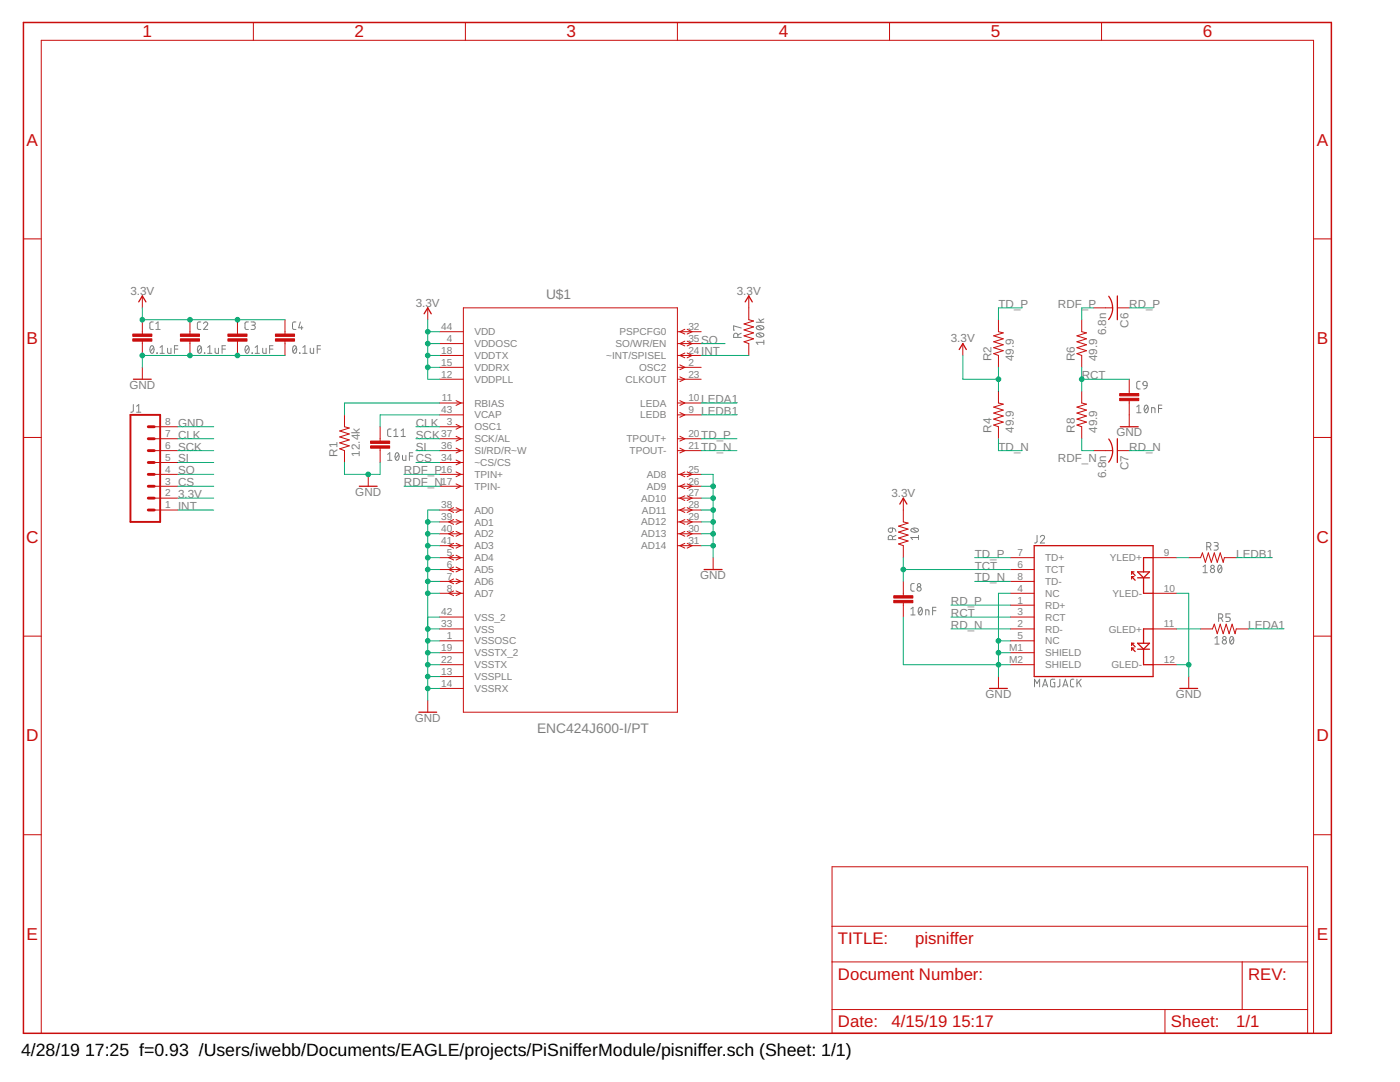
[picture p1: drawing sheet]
<svg xmlns="http://www.w3.org/2000/svg" width="279mm" height="216mm" viewBox="0 0 279 216" stroke-linecap="round" stroke-linejoin="round" font-family="sans-serif">
<g fill="none" stroke="#808080" stroke-width=".2">
<path d="M30.1 69.1l.2-.1a.9 .9 0 0 1 0 1.5 .94 .94 0 0 1-.2-1.4zM30.6 64.2l-.5 .1-.2 .3 .1 1.1h.6M30.7 69.3l-.7 .9M31.1 65.7h.9M31.1 64.6l.4-.4v1.5M31.3 70.4l.1 .1zM31.9 70.5h.9M31.9 69.3l.5-.3v1.5M33.4 69.5v.8l.3 .2h.4v-1M34.8 69.7h.7M35.5 69h-.7v1.5M39.6 69.1l.2-.1a.9 .9 0 0 1 0 1.5 .98 .98 0 0 1-.2-1.4z"/>
<path d="M40.1 64.2l-.5 .1-.2 .3v.9l.2 .2h.5M40.2 69.3l-.7 .9M40.6 64.6a.41 .41 0 0 1 .6-.4 .41 .41 0 0 1 .1 .7l-.7 .8h.9M40.8 70.4l.1 .1zM41.4 70.5h.9M41.4 69.3l.5-.3v1.5M42.9 69.5v.8l.3 .2h.4v-1M44.3 69.7h.7M45 69h-.7v1.5M49.1 69.1l.2-.1a.9 .9 0 0 1 0 1.5 .94 .94 0 0 1-.2-1.4zM49.6 64.2l-.5 .1-.2 .3 .1 1.1h.6M49.7 69.3l-.7 .9"/>
<path d="M50.1 64.2l.7 .1 .1 .2-.1 .4h-.5M50.3 70.4l.1 .1zM50.5 64.9a.42 .42 0 0 1 .4 .4 .42 .42 0 0 1-.4 .4h-.4M50.9 70.5h.9M50.9 69.3l.5-.3v1.5M52.4 69.5l.1 .8 .2 .2h.4v-1M53.8 69.7h.7M54.5 69h-.7v1.5M58.6 69.1l.2-.1a.9 .9 0 0 1 0 1.5 .98 .98 0 0 1-.2-1.4zM59.1 64.2l-.5 .1-.2 .3v.9l.2 .2h.5M59.1 69.3l-.6 .9M59.8 70.4l.1 .1z"/>
<path d="M59.9 64.2l-.3 1.2h.9M60.2 65.1v.6M60.4 70.5h.9M60.4 69.3l.5-.3v1.5M61.9 69.5v.8l.3 .2h.4v-1M63.3 69.7h.7M64 69h-.7v1.5M147.3 67.3v-.4a.42 .42 0 0 0-.5-.4 .42 .42 0 0 0-.4 .4v.4h1.5M147.9 65.4l-1.5-.4v.9h.2M147.9 66.5l-.6 .3M150.9 64.3h1.5M151 66.6a.96 .96 0 0 1 1.4 .2 .9 .9 0 0 1-1.5 0z"/>
<path d="M151 65.2a.96 .96 0 0 1 1.4 .2 .9 .9 0 0 1-1.5 0zM151.3 66.5l.8 .7M151.3 65l.8 .7M151.4 63.6l.5 .7M152.4 68.3h-1.5l.4 .4M152.4 67.9v.8M152.4 63.6l-.7 .4M227.5 76.1h-.4l-.2 .3v1l.2 .2h.4M228.2 76.2l.3-.1 .3 .1 .1 .7-.7-.1-.1-.3zM228.9 76.9l-.1 .4-.5 .3M26.6 80.7v1.3l-.5 .3M27.3 82.3h.8"/>
<path d="M27.3 81.1l.4-.4v1.6M77.4 90.7l.4-.4v1.6M77.4 91.9h.8M78 85.6h-.4l-.2 .3v1l.2 .2h.4M78.6 87.1h.8M78.6 85.9l.4-.3v1.5M79 90.4l.2-.1a.9 .9 0 0 1 0 1.6 .98 .98 0 0 1-.2-1.5zM79.6 90.7l-.7 .8M80.1 87.1h.8M80.1 85.9l.4-.3v1.5M80.3 90.8v.9l.3 .2h.4v-1.1M81.7 91h.7"/>
<path d="M82.4 90.3h-.7v1.6M226.9 81.2l.4-.4v1.6M226.9 82.4h.8M228.5 80.9l.2-.1a.9 .9 0 0 1 0 1.6 .96 .96 0 0 1-.2-1.5zM229.1 81.2l-.7 .8M229.8 82.4v-1.1l.7 .2v.9M231.2 81.5h.7M231.9 80.8h-.7v1.6M177.4 105.5l.7-.1v.5a.42 .42 0 0 1-.6 .3 .42 .42 0 0 1-.1-.7zM178.1 107.7v-.4a.42 .42 0 0 0-.4-.5 .42 .42 0 0 0-.4 .5v.4h1.5M178.1 105.4l.6 .2 .1 .4M178.8 106.8l-.7 .4"/>
<path d="M181.9 105.6a.94 .94 0 0 1 1.4 .2 .9 .9 0 0 1-1.5 0zM182.1 105.5l.9 .6M182.5 116.4l-.5 .1-.2 .3v1l.2 .1 .5 .1M183.3 107.3h-1.5l.3 .4M183.3 106.8v.9M207 106.8l-.1 1.3-.4 .3M207.6 107.2a.42 .42 0 0 1 .6-.4 .42 .42 0 0 1 .1 .7l-.7 .9h.9M240.1 113.1l.4-.3v1.5M240.1 114.3h.8M240.8 109.1h.5a.42 .42 0 0 0 .4-.4 .42 .42 0 0 0-.4-.5h-.5v1.6M241.3 109.1l.4 .7M242.3 108.2l.6 .1 .2 .2-.2 .4h-.4"/>
<path d="M242.7 108.9a.42 .42 0 0 1 .4 .4 .42 .42 0 0 1-.4 .5h-.4M243.2 112.9l.2-.1a.9 .9 0 0 1 0 1.5 .98 .98 0 0 1-.2-1.4zM243.8 113.1l-.7 .8M181.8 121.5l.4-.3v1.5M181.8 122.7h.8M183.4 121.3l.3-.1a.9 .9 0 0 1 0 1.5 .94 .94 0 0 1-.3-1.4zM184 121.5l-.7 .9M184.7 122.7v-1l.7 .1v.9M186.1 121.9h.7M186.8 121.2h-.7v1.5M206.5 137.1v-1.6l.5 .9 .5-.9v1.6M208.1 137.1l.5-1.6 .5 1.6"/>
<path d="M208.2 136.7h.8M210.5 135.5h-.5l-.3 .2v1l.2 .3 .6 .1v-.9h-.3M211.5 135.5v1.3l-.2 .2-.3 .1M212.1 137.1l.5-1.6 .5 1.6M212.2 136.7h.8M214.3 135.5l-.5 .1-.2 .3 .1 1.1 .6 .1M214.9 135.5v1.6M215.3 136.1l.5 1M215.8 135.5l-.9 1M242.5 127.3l.4-.3v1.5M242.5 128.5h.8M243.2 123.3h.4a.42 .42 0 0 0 .5-.4 .42 .42 0 0 0-.5-.4h-.4v1.5"/>
<path d="M243.7 123.3l.4 .7M245.5 122.5h-.8v.7h.5a.43 .43 0 0 1 .3 .4 .43 .43 0 0 1-.3 .4h-.5M245.6 127.1l.2-.1a.9 .9 0 0 1 0 1.5 .98 .98 0 0 1-.2-1.4zM246.1 127.3l-.6 .9"/>
<circle cx="183.4" cy="117.5" r=".42"/>
<circle cx="183.4" cy="116.8" r=".33"/>
<circle cx="242" cy="113.1" r=".34"/>
<circle cx="242" cy="113.9" r=".42"/>
<circle cx="244.3" cy="128.1" r=".42"/>
<circle cx="244.3" cy="127.3" r=".34"/>
</g>
<path d="M4.7 4.5h261v201.7h-261z" fill="none" stroke="#c90d0c" stroke-width=".3"/>
<g fill="none" stroke="#c90d0c" stroke-width=".2">
<path d="M50.6 4.5v3.5M92.9 4.5v3.5M135.2 4.5v3.5M177.5 4.5v3.5M219.8 4.5v3.5M4.7 47.7h3.5M28.4 59.1v2.3M149.4 59.1v4.7l1 .3-1.9 .5 1.9 .6-1.9 .6 1.9 .6-1.9 .6 1.9 .6-1.9 .6 .9 .4v2.3M262.1 47.7h3.6M28.4 63.8v2.9M28.4 68.1v2.8M28.4 73.3v2.4"/>
<path d="M37.9 63.8v2.9M37.9 68.1v2.8M47.4 63.8v2.9M47.4 68.1v2.8M56.9 63.8v2.9M56.9 68.1v2.8M85.4 61.4v2.4M87.7 66.2h4.8M87.7 68.6h4.8M87.7 70.9h4.8M87.7 73.3h4.8M87.7 75.7h4.8"/>
<path d="M91 79.9l1 .5-1 .5M92.5 61.4h42.7v80.7h-42.7zM135.2 66.2h4.7M135.2 68.6h4.7M135.2 70.9h4.7M135.2 73.3h4.7M135.2 75.7h4.7M135.7 72.8l1 .5-1 .5M135.7 75.2l1 .5-1 .4M135.7 79.9l1 .5-1 .5M136.7 65.7l-1 .5 1 .5M136.7 68.1l-1 .5 1 .4"/>
<path d="M136.7 70.4l-1 .5 1 .5M137.1 65.7l1 .5-1 .5M137.1 68.1l1 .5-1 .4M137.1 70.4l1 .5-1 .5M192.2 68.6v2.3M199.3 63.8v2.4l.9 .2-1.9 .6 1.9 .6-1.9 .6 1.9 .6-1.9 .6 1.9 .6-1.9 .6 1 .3v2.4M199.3 78v2.4l.9 .2-1.9 .6 1.9 .6-1.9 .6 1.9 .6-1.9 .6 1.9 .6-1.9 .6 1 .4v2.3M215.9 63.8v2.4l.9 .2-1.9 .6 1.9 .6-1.9 .6 1.9 .6-1.9 .6 1.9 .6-1.9 .6 1 .3v2.4M215.9 78v2.4l.9 .2-1.9 .6 1.9 .6-1.9 .6 1.9 .6-1.9 .6 1.9 .6-1.9 .6 1 .4v2.3M218.2 61.4h3.8M223 61.4h2.4M225.4 75.7v2.8"/>
<path d="M225.4 79.9v5.3M4.7 87.3h3.5M30.8 85.2h4.7M30.8 87.5h4.7M30.8 89.9h4.7M30.8 92.3h4.7M30.8 94.7h4.7M30.8 97h4.7M30.8 99.4h4.7M68.7 82.8v2.4l1 .2-1.9 .6 1.9 .6-1.9 .6 1.9 .6-1.9 .6 1.9 .6-1.9 .6 .9 .3v2.4M73.5 94.7v2.3M75.9 85.2v2.8"/>
<path d="M75.9 89.4v2.9M87.7 80.4h4.8M87.7 82.8h4.8M87.7 85.2h4.8M87.7 87.5h4.8M87.7 89.9h4.8M87.7 92.3h4.8M87.7 94.7h4.8M87.7 97h4.8M91 84.7l1 .5-1 .4M91 87.1l1 .4-1 .5M91 89.4l1 .5-1 .5"/>
<path d="M91 91.8l1 .5-1 .5M91 94.2l1 .5-1 .4M91 96.6l1 .4-1 .5M135.2 80.4h4.7M135.2 82.8h4.7M135.2 87.5h4.7M135.2 89.9h4.7M135.2 94.7h4.7M135.2 97h4.7M135.2 99.4h4.7M135.7 82.3l1 .5-1 .5M135.7 87.1l1 .4-1 .5"/>
<path d="M135.7 89.4l1 .5-1 .5M136.7 94.2l-1 .5 1 .4M136.7 96.6l-1 .4 1 .5M136.7 98.9l-1 .5 1 .5M137.1 94.2l1 .5-1 .4M137.1 96.6l1 .4-1 .5M137.1 98.9l1 .5-1 .5M180.3 99.4v4.7l.9 .3-1.9 .6 1.9 .6-1.9 .6 1.9 .6-1.9 .6 1.9 .5-1.9 .6 1 .4v2.4M218.2 89.9h3.8M223 89.9h2.4M262.1 87.3h3.6M30.8 101.8h4.7"/>
<path d="M87.7 101.8h4.8M87.7 104.1h4.8M87.7 106.5h4.8M87.7 108.9h4.8M87.7 111.3h4.8M87.7 113.6h4.8M87.7 116h4.8M87.7 118.4h4.8M90.5 101.3l-.9 .5 .9 .5M90.5 103.7l-.9 .4 .9 .5M90.5 106l-.9 .5 .9 .5M90.5 108.4l-.9 .5 .9 .5"/>
<path d="M90.5 110.8l-.9 .5 .9 .4M90.5 113.2l-.9 .4 .9 .5M90.5 115.5l-.9 .5 .9 .5M90.5 117.9l-.9 .5 .9 .5M91 101.3l1 .5-1 .5M91 103.7l1 .4-1 .5M91 106l1 .5-1 .5M91 108.4l1 .5-1 .5M91 110.8l1 .5-1 .4M91 113.2l1 .4-1 .5M91 115.5l1 .5-1 .5M91 117.9l1 .5-1 .5"/>
<path d="M135.2 101.8h4.7M135.2 104.1h4.7M135.2 106.5h4.7M135.2 108.9h4.7M136.7 101.3l-1 .5 1 .5M136.7 103.7l-1 .4 1 .5M136.7 106l-1 .5 1 .5M136.7 108.4l-1 .5 1 .5M137.1 101.3l1 .5-1 .5M137.1 103.7l1 .4-1 .5M137.1 106l1 .5-1 .5M137.1 108.4l1 .5-1 .5"/>
<path d="M142.3 111.3v2.3M180.3 116v2.9M201.6 111.3h4.8M201.6 113.6h4.8M201.6 116h4.8M201.6 118.4h4.8M230.1 111.3h4.8M230.1 118.4h4.8M237.2 111.3h2.4l.4-1 .6 1.9 .6-1.9 .5 1.9 .6-1.9 .6 1.9 .6-1.9 .6 1.9 .2-.9h2.4M4.7 126.9h3.5M85.4 139.7v2.4M87.7 123.1h4.8"/>
<path d="M87.7 125.5h4.8M87.7 127.9h4.8M87.7 130.2h4.8M87.7 132.6h4.8M87.7 135h4.8M87.7 137.4h4.8M180.3 120.3v2.8M199.3 135v2.4M201.6 123.1h4.8M201.6 125.5h4.8M201.6 127.9h4.8M201.6 130.2h4.8"/>
<path d="M201.6 132.6h4.8M201.6 120.8h4.8M230.1 125.5h4.8M230.1 132.6h4.8M237.2 135v2.4M239.6 125.5h2.4l.3-1 .6 1.9 .6-1.9 .6 1.9 .6-1.9 .6 1.9 .6-1.9 .6 1.9 .2-.9h2.4M262.1 126.9h3.6M4.7 166.6h3.5M166.1 173h94.9v33.2h-94.9zM262.1 166.6h3.6M166.1 191.9h94.9M166.1 184.8h94.9"/>
<path d="M247.9 191.9v9.5M8.2 206.2v-198.2h253.9v198.2M166.1 201.4h94.9M232.5 201.4v4.8"/>
</g>
<g fill="none" stroke="#c90d0c" stroke-width=".25">
<path d="M221.3 59.1l.5 .9 .2 1.4M223 59.1v4.7M26.6 75.7h3.6M27.7 60.2l.7-1.1 .7 1.1M84.6 62.6l.8-1.2 .7 1.2M148.7 60.2l.7-1.1 .7 1.1M191.4 69.7l.8-1.1 .6 1.1M222.1 61.4l-.2 1-.6 1.4M71.7 97h3.6M221.3 87.6l.5 .9 .2 1.4M222.1 89.9l-.3 1.5-.5 .8M223 87.5v4.8"/>
<path d="M223.6 85.2h3.6M140.5 113.6h3.6M179.6 100.6l.7-1.2 .7 1.2M206.4 108.9h23.7v26.1h-23.7zM225.8 114.1h.5M225.8 114.1l.7 .7M225.8 114.1v.5M225.8 115.1v.4M225.8 115.1l.7 .7M225.8 115.1h.5M227 114.1h2.4l-1.2 1.2zM227 115.3h2.4"/>
<path d="M228.2 115.3v3.1h1.9M230.1 111.3h-1.9v2.8M197.5 137.4h3.5M225.8 128.4h.5M225.8 128.4v.4M225.8 129.3v.5M225.8 128.4l.7 .7M225.8 129.3l.7 .7M225.8 129.3h.5M227 128.4h2.4l-1.2 1.1zM227 129.5h2.4M228.2 129.5v3.1h1.9"/>
<path d="M230.1 125.5h-1.9v2.9M235.5 137.4h3.5M83.6 142.1h3.5"/>
</g>
<g fill="#c90d0c" stroke="#c90d0c" stroke-width=".2">
<path d="M26.5 67.6h3.8v.5h-3.8z"/>
<path d="M26.5 66.7h3.8v.4h-3.8z"/>
<path d="M36 67.6h3.8v.5h-3.8z"/>
<path d="M36 66.7h3.8v.4h-3.8z"/>
<path d="M45.5 67.6h3.8v.5h-3.8z"/>
<path d="M45.5 66.7h3.8v.4h-3.8z"/>
<path d="M55 67.6h3.8v.5h-3.8z"/>
<path d="M55 66.7h3.8v.4h-3.8z"/>
<path d="M74 89h3.8v.4h-3.8z"/>
<path d="M74 88h3.8v.5h-3.8z"/>
<path d="M178.4 119.8h3.8v.5h-3.8z"/>
<path d="M178.4 118.9h3.8v.4h-3.8z"/>
<path d="M223.5 79.5h3.8v.4h-3.8z"/>
<path d="M223.5 78.5h3.8v.5h-3.8z"/>
</g>
<path d="M26 82.8h6v21.3h-6z" fill="none" stroke="#c90d0c" stroke-width=".38"/>
<path d="M29.6 97h1.2M29.6 99.4h1.2M29.6 92.3h1.2M29.6 94.7h1.2M29.6 89.9h1.2M29.6 87.5h1.2M29.6 85.2h1.2M29.6 101.8h1.2" fill="none" stroke="#c90d0c" stroke-width=".57"/>
<g fill="none" stroke="#0dab76" stroke-width=".2">
<path d="M28.4 61.4v2.4h28.5M56.9 70.9h-28.5v2.4M85.4 70.9h2.3M85.4 63.8v11.9h2.3M85.4 68.6h2.3M85.4 73.3h2.3M85.4 66.2h2.3M139.9 70.9h9.5M139.9 68.6h4.8M192.2 70.9v4.8h7.1M199.3 73.3v4.7M204 61.4h-4.7v2.4"/>
<path d="M215.9 75.7h9.5M215.9 73.3v4.7M218.2 61.4h-2.3v2.4M225.4 61.4h4.7M35.5 94.7h7.2M35.5 97h7.2M35.5 99.4h7.2M35.5 85.2h7.2M35.5 87.5h7.2M35.5 89.9h7.2M35.5 92.3h7.2M68.7 92.3v2.4h7.2v-2.4"/>
<path d="M80.6 94.7h7.1M80.6 97h7.1M83 85.2h4.7M83 87.5h4.7M83 89.9h4.7M83 92.3h4.7M87.7 80.4h-19v2.4M87.7 82.8h-11.8v2.4M139.9 94.7h2.4v16.6M139.9 97h2.4M139.9 99.4h2.4M139.9 87.5h7.2"/>
<path d="M139.9 89.9h7.2M139.9 82.8h7.2M139.9 80.4h7.2M199.3 87.5v2.4h4.7M215.9 87.5v2.4h2.3M225.4 89.9h4.7M35.5 101.8h7.2M85.4 104.1h2.3M85.4 106.5h2.3M85.4 108.9h2.3M85.4 111.3h2.3M85.4 113.6h2.3"/>
<path d="M85.4 116h2.3M85.4 118.4h2.3M87.7 101.8h-2.3v37.9M139.9 101.8h2.4M139.9 104.1h2.4M139.9 106.5h2.4M139.9 108.9h2.4M180.3 113.6h21.3M180.3 111.3v4.7M194.5 111.3h7.1M194.5 116h7.1M201.6 118.4h-2.3v16.6"/>
<path d="M234.9 111.3h2.3M234.9 118.4h2.3v16.6M246.7 111.3h7.2M85.4 123.1h2.3M85.4 125.5h2.3M85.4 127.9h2.3M85.4 130.2h2.3M85.4 132.6h2.3M85.4 135h2.3M85.4 137.4h2.3M180.3 123.1v9.5h21.3M189.8 123.1h11.8"/>
<path d="M189.8 125.5h11.8M189.8 120.8h11.8M199.3 127.9h2.3M199.3 130.2h2.3M234.9 125.5h4.7M234.9 132.6h2.3M249.1 125.5h7.1"/>
</g>
<g fill="#0dab76" stroke="#0dab76" stroke-width=".2">
<circle cx="28.4" cy="70.9" r=".47"/>
<circle cx="37.9" cy="70.9" r=".47"/>
<circle cx="47.4" cy="70.9" r=".47"/>
<circle cx="85.4" cy="125.5" r=".47"/>
<circle cx="85.4" cy="127.9" r=".47"/>
<circle cx="85.4" cy="130.2" r=".47"/>
<circle cx="85.4" cy="132.6" r=".47"/>
<circle cx="85.4" cy="135" r=".47"/>
<circle cx="85.4" cy="137.4" r=".47"/>
<circle cx="85.4" cy="104.1" r=".47"/>
<circle cx="85.4" cy="106.5" r=".47"/>
<circle cx="85.4" cy="108.9" r=".47"/>
<circle cx="85.4" cy="111.3" r=".47"/>
<circle cx="85.4" cy="113.6" r=".47"/>
<circle cx="85.4" cy="116" r=".47"/>
<circle cx="85.4" cy="118.4" r=".47"/>
<circle cx="199.3" cy="132.6" r=".47"/>
<circle cx="199.3" cy="130.2" r=".47"/>
<circle cx="199.3" cy="127.9" r=".47"/>
<circle cx="237.2" cy="132.6" r=".47"/>
<circle cx="73.5" cy="94.7" r=".47"/>
<circle cx="142.3" cy="97" r=".47"/>
<circle cx="142.3" cy="99.4" r=".47"/>
<circle cx="142.3" cy="101.8" r=".47"/>
<circle cx="142.3" cy="104.1" r=".47"/>
<circle cx="142.3" cy="106.5" r=".47"/>
<circle cx="142.3" cy="108.9" r=".47"/>
<circle cx="28.4" cy="63.8" r=".47"/>
<circle cx="37.9" cy="63.8" r=".47"/>
<circle cx="47.4" cy="63.8" r=".47"/>
<circle cx="85.4" cy="73.3" r=".47"/>
<circle cx="85.4" cy="70.9" r=".47"/>
<circle cx="85.4" cy="68.6" r=".47"/>
<circle cx="85.4" cy="66.2" r=".47"/>
<circle cx="199.3" cy="75.7" r=".47"/>
<circle cx="180.3" cy="113.6" r=".47"/>
<circle cx="215.9" cy="75.7" r=".47"/>
</g>
<g font-size="3.5">
<text x="4.2" y="210.7">4/28/19</text>
<text x="17" y="210.7">17:25 f=0.93 /Users/iwebb/Documents/EAGLE/projects/PiSnifferModule/pisniffer.sch (Sheet: 1/1)</text>
</g>
<g font-size="3.4" fill="#c90d0c">
<text x="28.4" y="7.5">1</text>
<text x="70.8" y="7.5">2</text>
<text x="113.1" y="7.5">3</text>
<text x="155.4" y="7.5">4</text>
<text x="197.7" y="7.5">5</text>
<text x="240" y="7.5">6</text>
<text x="5.3" y="29.1">A</text>
<text x="262.8" y="29.1">A</text>
<text x="5.3" y="68.7">B</text>
<text x="262.8" y="68.7">B</text>
<text x="5.2" y="108.3">C</text>
<text x="262.7" y="108.3">C</text>
<text x="5.2" y="147.9">D</text>
<text x="262.7" y="147.9">D</text>
<text x="5.3" y="187.6">E</text>
<text x="262.8" y="187.6">E</text>
</g>
<g font-size="3.3" fill="#c90d0c">
<text x="167.2" y="188.4">TITLE:</text>
<text x="182.7" y="188.4">pisniffer</text>
<text x="167.2" y="195.5">Document Number:</text>
<text x="249.1" y="195.5">REV:</text>
<text x="167.2" y="205">Date:</text>
<text x="177.9" y="205">4/15/19</text>
<text x="190" y="205">15:17</text>
<text x="233.7" y="205">Sheet:</text>
<text x="246.7" y="205">1/1</text>
</g>
<g font-size="2.8" fill="#808080">
<text x="109" y="59.7">U$1</text>
<text x="107.2" y="146.2">ENC424J600-I/PT</text>
</g>
<g font-size="2.3" fill="#808080">
<text x="26" y="58.8">3.3V</text>
<text x="147" y="58.8">3.3V</text>
<text x="83" y="61.2">3.3V</text>
<text x="199.3" y="61.4">TD_P</text>
<text x="211.1" y="61.4">RDF</text>
<text x="215.9" y="61.4">_P</text>
<text x="225.2" y="65.4" transform="rotate(-90 225.2 65.4)">C6</text>
<text x="225.4" y="61.4">RD_P</text>
<text x="139.9" y="68.6">SO</text>
<text x="139.9" y="70.9">INT</text>
<text x="189.8" y="68.3">3.3V</text>
<text x="220.7" y="66.9" transform="rotate(-90 220.7 66.9)">6.8n</text>
<text x="25.8" y="77.6">GND</text>
<text x="197.9" y="72.1" transform="rotate(-90 197.9 72.1)">R2</text>
<text x="202.4" y="72.1" transform="rotate(-90 202.4 72.1)">49.9</text>
<text x="214.5" y="72.1" transform="rotate(-90 214.5 72.1)">R6</text>
<text x="215.9" y="75.7">RCT</text>
<text x="219" y="72.1" transform="rotate(-90 219 72.1)">49.9</text>
<text x="139.9" y="82.8">LEDB1</text>
<text x="139.9" y="80.4">LEDA1</text>
<text x="35.5" y="85.2">GND</text>
<text x="35.5" y="89.9">SCK</text>
<text x="35.5" y="87.5">CLK</text>
<text x="83" y="87.5">SCK</text>
<text x="83" y="89.9">SI</text>
<text x="83" y="85.2">CLK</text>
<text x="139.9" y="87.5">TD_P</text>
<text x="139.9" y="89.9">TD_N</text>
<text x="197.9" y="86.3" transform="rotate(-90 197.9 86.3)">R4</text>
<text x="199.3" y="89.9">TD_N</text>
<text x="202.4" y="86.3" transform="rotate(-90 202.4 86.3)">49.9</text>
<text x="214.5" y="86.3" transform="rotate(-90 214.5 86.3)">R8</text>
<text x="219" y="86.3" transform="rotate(-90 219 86.3)">49.9</text>
<text x="222.8" y="87.1">GND</text>
<text x="225.4" y="89.9">RD_N</text>
<text x="35.5" y="94.7">SO</text>
<text x="35.5" y="92.3">SI</text>
<text x="67.3" y="91.1" transform="rotate(-90 67.3 91.1)">R1</text>
<text x="71.8" y="91.1" transform="rotate(-90 71.8 91.1)">12.4k</text>
<text x="80.6" y="94.7">RDF_P</text>
<text x="83" y="92.3">CS</text>
<text x="211.1" y="92.3">RDF_N</text>
<text x="220.7" y="95.4" transform="rotate(-90 220.7 95.4)">6.8n</text>
<text x="225.2" y="93.8" transform="rotate(-90 225.2 93.8)">C7</text>
<text x="35.5" y="97">CS</text>
<text x="35.5" y="99.4">3.3V</text>
<text x="35.5" y="101.8">INT</text>
<text x="70.9" y="98.9">GND</text>
<text x="80.6" y="97">RDF_N</text>
<text x="177.9" y="99.2">3.3V</text>
<text x="194.5" y="111.3">TD_P</text>
<text x="194.5" y="113.6">TCT</text>
<text x="246.7" y="111.3">LEDB1</text>
<text x="139.7" y="115.5">GND</text>
<text x="194.5" y="116">TD_N</text>
<text x="189.8" y="125.5">RD_N</text>
<text x="189.8" y="123.1">RCT</text>
<text x="189.8" y="120.8">RD_P</text>
<text x="249.1" y="125.5">LEDA1</text>
<text x="196.7" y="139.3">GND</text>
<text x="234.7" y="139.3">GND</text>
<text x="82.8" y="144">GND</text>
</g>
<g font-size="2" fill="#808080">
<text x="88.1" y="65.8">44</text>
<text x="137.4" y="65.8">32</text>
<text x="88.1" y="70.6">18</text>
<text x="89.2" y="68.2">4</text>
<text x="94.7" y="66.9">VDD</text>
<text x="94.7" y="69.3">VDDOSC</text>
<text x="94.7" y="71.6">VDDTX</text>
<text x="121" y="71.6">~INT/SPISEL</text>
<text x="122.9" y="69.3">SO/WR/EN</text>
<text x="123.6" y="66.9">PSPCFG0</text>
<text x="137.4" y="68.2">35</text>
<text x="137.4" y="70.6">24</text>
<text x="88.1" y="73">15</text>
<text x="88.1" y="75.3">12</text>
<text x="94.7" y="74">VDDRX</text>
<text x="94.7" y="76.4">VDDPLL</text>
<text x="124.9" y="76.4">CLKOUT</text>
<text x="127.5" y="74">OSC2</text>
<text x="137.4" y="73">2</text>
<text x="137.4" y="75.3">23</text>
<text x="88.1" y="82.5">43</text>
<text x="88.2" y="80.1">11</text>
<text x="94.7" y="81.1">RBIAS</text>
<text x="94.7" y="83.5">VCAP</text>
<text x="127.8" y="81.1">LEDA</text>
<text x="127.8" y="83.5">LEDB</text>
<text x="137.4" y="80.1">10</text>
<text x="137.4" y="82.5">9</text>
<text x="33" y="89.6">6</text>
<text x="33" y="87.2">7</text>
<text x="33" y="84.8">8</text>
<text x="88.1" y="87.2">37</text>
<text x="88.1" y="89.6">36</text>
<text x="89.2" y="84.8">3</text>
<text x="94.7" y="85.9">OSC1</text>
<text x="94.7" y="88.2">SCK/AL</text>
<text x="125" y="88.2">TPOUT+</text>
<text x="137.4" y="87.2">20</text>
<text x="137.4" y="89.6">21</text>
<text x="33" y="94.3">4</text>
<text x="33" y="91.9">5</text>
<text x="88.1" y="91.9">34</text>
<text x="88.1" y="94.3">16</text>
<text x="94.7" y="90.6">SI/RD/R~W</text>
<text x="94.7" y="93">~CS/CS</text>
<text x="94.7" y="95.4">TPIN+</text>
<text x="125.6" y="90.6">TPOUT-</text>
<text x="129.1" y="95.4">AD8</text>
<text x="137.4" y="94.3">25</text>
<text x="33" y="101.4">1</text>
<text x="33" y="99.1">2</text>
<text x="33" y="96.7">3</text>
<text x="88.1" y="96.7">17</text>
<text x="88.1" y="101.4">38</text>
<text x="94.7" y="97.7">TPIN-</text>
<text x="128" y="100.1">AD10</text>
<text x="129.1" y="97.7">AD9</text>
<text x="137.4" y="96.7">26</text>
<text x="137.4" y="99.1">27</text>
<text x="137.4" y="101.4">28</text>
<text x="88.1" y="103.8">39</text>
<text x="88.1" y="106.2">40</text>
<text x="94.7" y="102.5">AD0</text>
<text x="94.7" y="104.9">AD1</text>
<text x="94.7" y="107.2">AD2</text>
<text x="128" y="104.9">AD12</text>
<text x="128" y="107.2">AD13</text>
<text x="128.1" y="102.5">AD11</text>
<text x="137.4" y="103.8">29</text>
<text x="137.4" y="106.2">30</text>
<text x="88.1" y="108.6">41</text>
<text x="89.2" y="110.9">5</text>
<text x="89.2" y="113.3">6</text>
<text x="94.7" y="109.6">AD3</text>
<text x="94.7" y="112">AD4</text>
<text x="128" y="109.6">AD14</text>
<text x="137.4" y="108.6">31</text>
<text x="203.1" y="113.3">6</text>
<text x="203.1" y="110.9">7</text>
<text x="208.6" y="112">TD+</text>
<text x="221.5" y="112">YLED+</text>
<text x="232.3" y="110.9">9</text>
<text x="89.2" y="115.7">7</text>
<text x="89.2" y="118.1">8</text>
<text x="94.7" y="114.3">AD5</text>
<text x="94.7" y="116.7">AD6</text>
<text x="94.7" y="119.1">AD7</text>
<text x="203.1" y="115.7">8</text>
<text x="203.1" y="118.1">4</text>
<text x="208.6" y="116.7">TD-</text>
<text x="208.6" y="114.3">TCT</text>
<text x="208.6" y="119.1">NC</text>
<text x="222" y="119.1">YLED-</text>
<text x="232.3" y="118.1">10</text>
<text x="88.1" y="122.8">42</text>
<text x="88.1" y="125.2">33</text>
<text x="94.7" y="123.8">VSS_2</text>
<text x="203.1" y="125.2">2</text>
<text x="203.1" y="122.8">3</text>
<text x="203.1" y="120.4">1</text>
<text x="208.6" y="123.8">RCT</text>
<text x="208.6" y="121.5">RD+</text>
<text x="232.3" y="125.2">11</text>
<text x="88.1" y="129.9">19</text>
<text x="89.2" y="127.5">1</text>
<text x="94.7" y="126.2">VSS</text>
<text x="94.7" y="128.6">VSSOSC</text>
<text x="94.7" y="131">VSSTX_2</text>
<text x="201.4" y="129.9">M1</text>
<text x="203.1" y="127.5">5</text>
<text x="208.6" y="126.2">RD-</text>
<text x="208.6" y="131">SHIELD</text>
<text x="208.6" y="128.6">NC</text>
<text x="221.3" y="126.2">GLED+</text>
<text x="88.1" y="132.3">22</text>
<text x="88.1" y="134.7">13</text>
<text x="88.1" y="137">14</text>
<text x="94.7" y="133.3">VSSTX</text>
<text x="94.7" y="135.7">VSSPLL</text>
<text x="201.4" y="132.3">M2</text>
<text x="208.6" y="133.3">SHIELD</text>
<text x="221.8" y="133.3">GLED-</text>
<text x="232.3" y="132.3">12</text>
<text x="94.7" y="138.1">VSSRX</text>
</g>
</svg>
